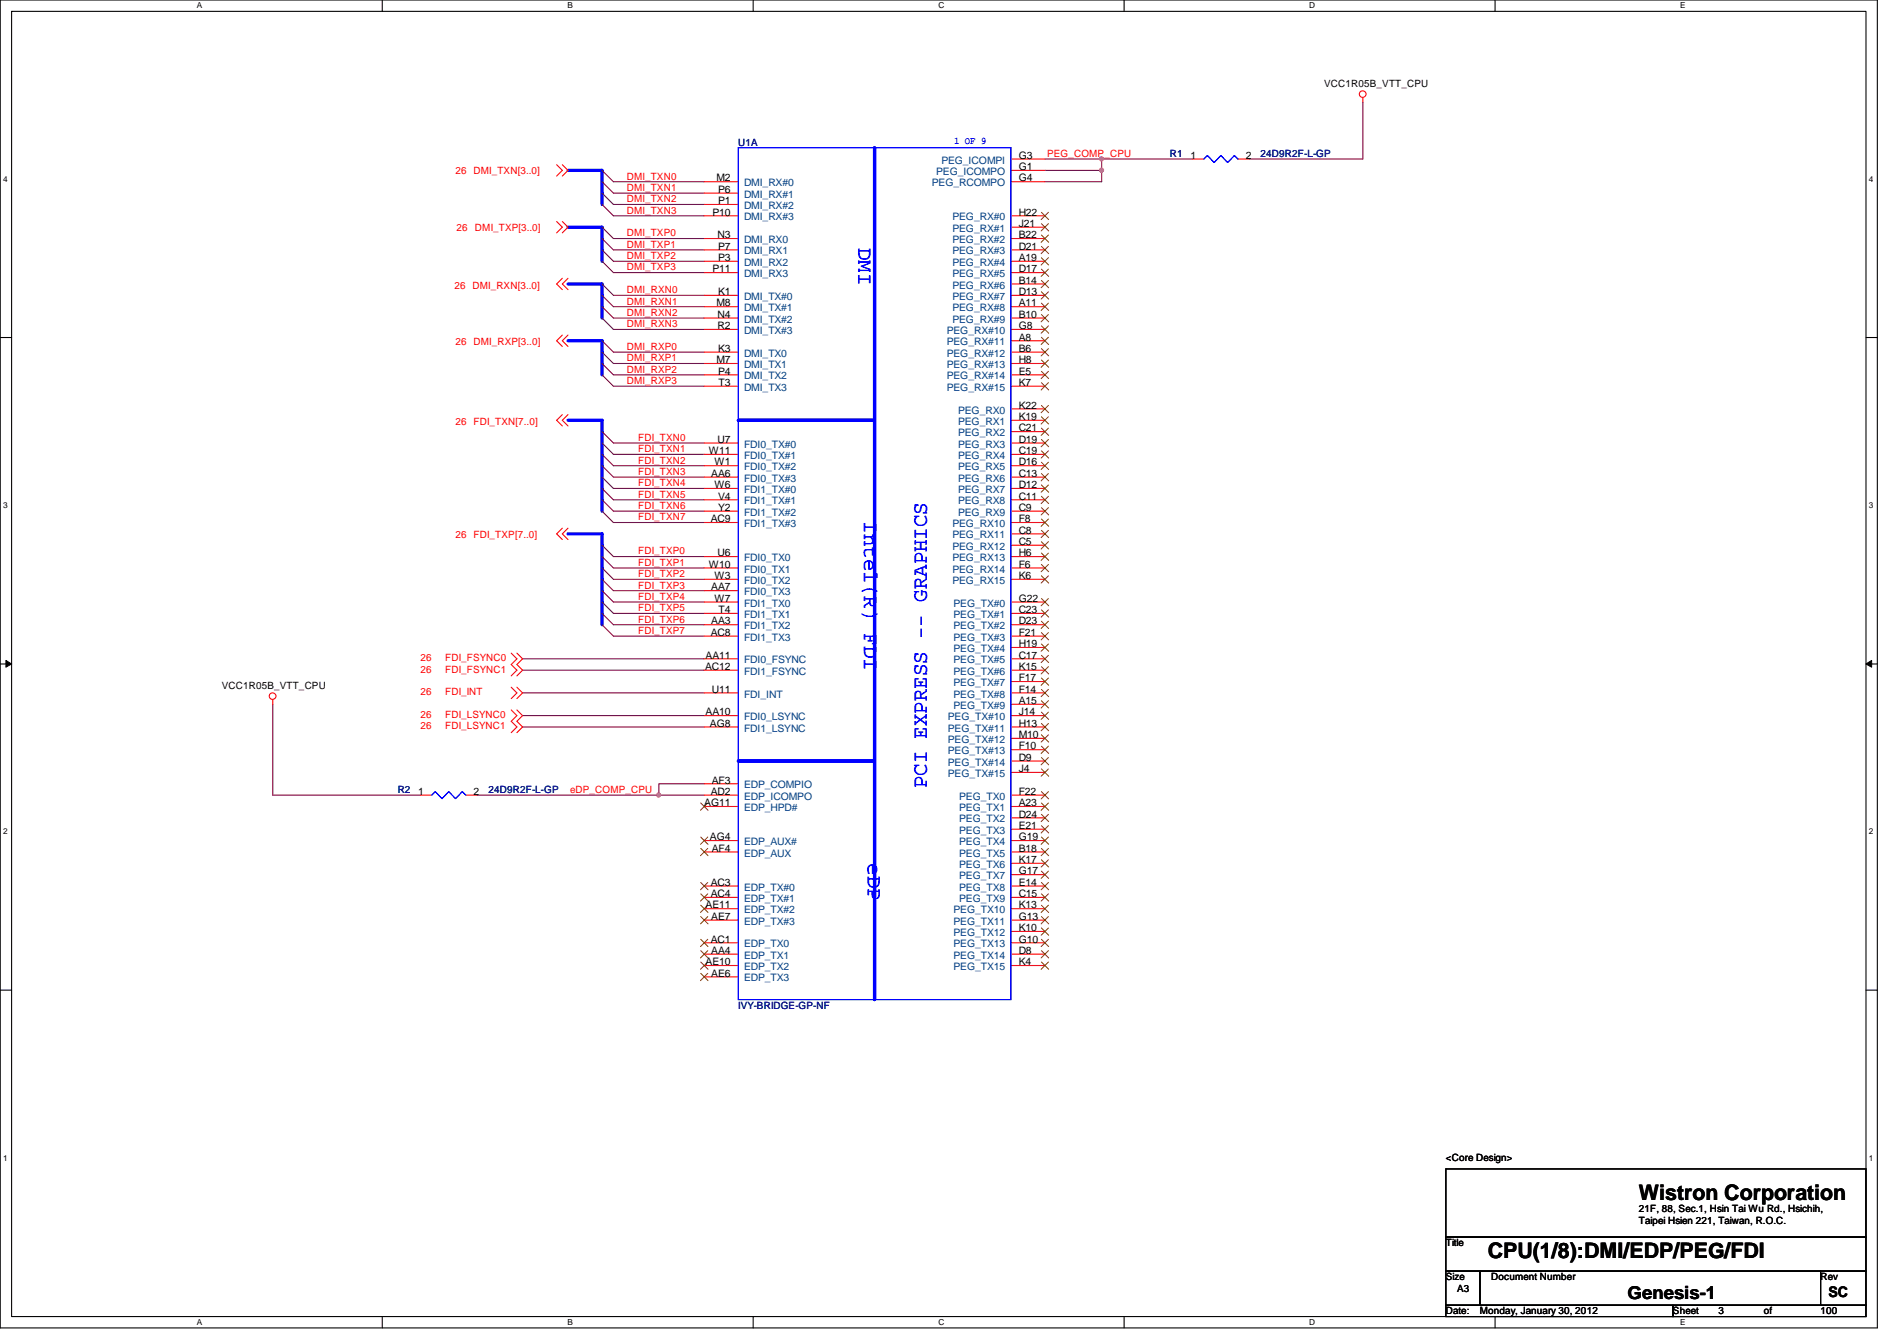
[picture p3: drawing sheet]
<svg xmlns="http://www.w3.org/2000/svg" width="297mm" height="210mm" viewBox="0 0 297 210" stroke-linecap="round" stroke-linejoin="round" font-family="sans-serif">
<path d="M0 0h294v207.9h-294zM1.8 1.8h290.4v204.3h-290.4z" fill="none" stroke="#000" stroke-width=".17"/>
<g fill="#fff">
<path d="M30.8 .2h.8v1.4h-.8z"/>
<path d="M30.8 206.2h.8v1.4h-.8z"/>
</g>
<path d="M59.9 0v1.8M59.9 206.1v1.8" fill="none" stroke="#000" stroke-width=".17"/>
<g fill="#fff">
<path d="M88.9 .2h.8v1.4h-.8z"/>
<path d="M88.9 206.2h.8v1.4h-.8z"/>
</g>
<path d="M117.9 0v1.8M117.9 206.1v1.8" fill="none" stroke="#000" stroke-width=".17"/>
<g fill="#fff">
<path d="M146.9 .2h.9v1.4h-.9z"/>
<path d="M146.9 206.2h.9v1.4h-.9z"/>
</g>
<path d="M176 0v1.8M176 206.1v1.8" fill="none" stroke="#000" stroke-width=".17"/>
<g fill="#fff">
<path d="M205 .2h.9v1.4h-.9z"/>
<path d="M205 206.2h.9v1.4h-.9z"/>
</g>
<path d="M234.1 0v1.8M234.1 206.1v1.8" fill="none" stroke="#000" stroke-width=".17"/>
<g fill="#fff">
<path d="M263.1 .2h.8v1.4h-.8z"/>
<path d="M263.1 206.2h.8v1.4h-.8z"/>
<path d="M.5 27.3h.7v1.4h-.7z"/>
<path d="M292.6 27.3h.7v1.4h-.7z"/>
<path d="M.5 78.4h.7v1.4h-.7z"/>
<path d="M292.6 78.4h.7v1.4h-.7z"/>
</g>
<path d="M0 52.8h1.8M292.2 52.8h1.8" fill="none" stroke="#000" stroke-width=".17"/>
<g fill="#fff">
<path d="M.5 129.5h.7v1.4h-.7z"/>
<path d="M292.6 129.5h.7v1.4h-.7z"/>
</g>
<path d="M0 103.9h1.8M292.2 103.9h1.8" fill="none" stroke="#000" stroke-width=".17"/>
<path d="M.9 103.4l.9 .5-.9 .5zM292.2 103.9l.9-.5v1z" fill="#000"/>
<path d="M.9 103.4l.9 .5-.9 .5zM292.2 103.9l.9-.5v1z" fill="none" stroke="#000" stroke-width=".16"/>
<g fill="#fff">
<path d="M.5 180.5h.7v1.4h-.7z"/>
<path d="M292.6 180.5h.7v1.4h-.7z"/>
</g>
<path d="M0 155h1.8M292.2 155h1.8" fill="none" stroke="#000" stroke-width=".17"/>
<g fill="none" stroke="#800040" stroke-width=".17">
<path d="M96.1 28.4h14.2M96.1 30.2h14.2M96.1 32h14.2M96.1 33.8h14.2M96.1 37.3h14.2M96.1 39.1h14.2M163.6 24.9h8.9v1.8M163.6 26.7h8.9M172.5 26.7v1.7h-8.9M96.1 40.9h14.2M96.1 42.7h14.2M96.1 46.2h14.2"/>
<path d="M96.1 48h14.2M96.1 49.8h14.2M96.1 51.6h14.2M96.1 55.1h14.2M96.1 56.9h14.2M96.1 58.7h14.2M96.1 60.5h14.2"/>
</g>
<path d="M88.9 26.7h5.4M94.3 30.2v1.8M88.9 44.4h5.4M88.9 53.3h5.4M94.3 48v1.8M94.3 56.9v1.8" fill="none" stroke="#00f" stroke-width=".51"/>
<circle cx="172.5" cy="26.6" r=".32" fill="#f0f"/>
<circle cx="172.5" cy="26.6" r=".32" fill="none" stroke="#f0f" stroke-width=".17"/>
<path d="M172.5 24.9h14.2" fill="none" stroke="#800040" stroke-width=".17"/>
<circle cx="172.5" cy="24.9" r=".32" fill="#f0f"/>
<circle cx="172.5" cy="24.9" r=".32" fill="none" stroke="#f0f" stroke-width=".17"/>
<g fill="none" stroke="#800040" stroke-width=".17">
<path d="M213.4 16v8.9h-17.8M96.1 69.3h14.2M96.1 71.1h14.2M96.1 72.9h14.2M96.1 74.7h14.2M96.1 76.5h14.2M96.1 78.2h14.2M96.1 81.8h14.2M96.1 80h14.2M96.1 94.2h14.2M96.1 96h14.2M96.1 99.6h14.2"/>
<path d="M96.1 97.8h14.2M96.1 87.1h14.2M96.1 88.9h14.2M96.1 90.7h14.2M96.1 92.5h14.2M42.7 110.2v14.3h23.1M81.8 103.1h28.5M81.8 104.9h28.5M81.8 108.5h28.5M81.8 112h28.5M81.8 113.8h28.5M103.2 124.5h7.1"/>
</g>
<path d="M88.9 35.6h5.4v5.3M94.3 26.7v3.5M94.3 44.4v3.6M94.3 53.3v3.6M88.9 65.8h5.4v14.2M88.9 83.6h5.4v14.2" fill="none" stroke="#00f" stroke-width=".51"/>
<circle cx="103.1" cy="124.4" r=".32" fill="#f0f"/>
<circle cx="103.1" cy="124.4" r=".32" fill="none" stroke="#f0f" stroke-width=".17"/>
<g fill="none" stroke="#800040" stroke-width=".17">
<path d="M94.3 26.7l1.8 1.7M94.3 28.4l1.8 1.8M94.3 30.2l1.8 1.8M94.3 32l1.8 1.8M94.3 35.6l1.8 1.7M94.3 37.3l1.8 1.8M94.3 39.1l1.8 1.8M94.3 40.9l1.8 1.8M94.3 44.4l1.8 1.8M94.3 46.2l1.8 1.8M94.3 48l1.8 1.8M94.3 49.8l1.8 1.8"/>
<path d="M94.3 53.3l1.8 1.8M94.3 55.1l1.8 1.8M94.3 56.9l1.8 1.8M94.3 58.7l1.8 1.8M94.3 67.6l1.8 1.7M94.3 69.3l1.8 1.8M94.3 71.1l1.8 1.8M94.3 72.9l1.8 1.8M94.3 74.7l1.8 1.8M94.3 76.5l1.8 1.7M94.3 78.2l1.8 1.8M94.3 80l1.8 1.8"/>
<path d="M94.3 85.3l1.8 1.8M94.3 87.1l1.8 1.8M94.3 88.9l1.8 1.8M94.3 90.7l1.8 1.8M94.3 92.5l1.8 1.7M94.3 94.2l1.8 1.8M94.3 96l1.8 1.8M94.3 97.8l1.8 1.8M110.3 122.7h-7.1v1.8h-28.5"/>
</g>
<g fill="none" stroke="#f00" stroke-width=".17">
<path d="M213.4 15.3v.7M87.2 25.8l.8 .9-.8 .9M87.2 34.7l.8 .9-.8 .8M88 25.8l.9 .9-.9 .9M88 34.7l.9 .9-.9 .8M110.3 28.4h5.3M110.3 30.2h5.3M110.3 32h5.3M110.3 33.8h5.3M110.3 37.3h5.3M110.3 39.1h5.3M158.3 24.9h5.3"/>
<path d="M158.3 28.4h5.3M158.3 33.8h5.3M158.3 37.3h5.3M158.3 39.1h5.3M158.3 26.7h5.3M158.3 35.6h5.3M186.7 24.9h1.8M193.8 24.9h1.8M88 52.5l-.8 .8 .8 .9M88 43.6l-.8 .8 .8 .9M88.9 52.5l-.9 .8 .9 .9M88.9 43.6l-.9 .8 .9 .9"/>
<path d="M110.3 40.9h5.3M110.3 42.7h5.3M110.3 46.2h5.3M110.3 48h5.3M110.3 49.8h5.3M110.3 51.6h5.3M110.3 55.1h5.3M110.3 56.9h5.3M110.3 58.7h5.3M158.3 40.9h5.3M158.3 42.7h5.3M158.3 46.2h5.3"/>
<path d="M158.3 48h5.3M158.3 49.8h5.3M158.3 51.6h5.3M158.3 55.1h5.3M158.3 56.9h5.3M158.3 58.7h5.3M158.3 44.4h5.3M158.3 53.3h5.3M88 64.9l-.8 .9 .8 .9M88.9 64.9l-.9 .9 .9 .9M110.3 60.5h5.3M110.3 69.3h5.3"/>
<path d="M110.3 71.1h5.3M110.3 72.9h5.3M110.3 74.7h5.3M110.3 76.5h5.3M110.3 78.2h5.3M158.3 60.5h5.3M158.3 69.3h5.3M158.3 71.1h5.3M158.3 72.9h5.3M158.3 74.7h5.3M158.3 76.5h5.3M158.3 78.2h5.3"/>
<path d="M158.3 64h5.3M158.3 65.8h5.3M158.3 67.6h5.3M88 82.7l-.8 .9 .8 .9M88.9 82.7l-.9 .9 .9 .9M110.3 80h5.3M110.3 81.8h5.3M110.3 87.1h5.3M110.3 88.9h5.3M110.3 90.7h5.3M110.3 92.5h5.3M110.3 94.2h5.3"/>
<path d="M110.3 96h5.3M110.3 97.8h5.3M110.3 99.6h5.3M158.3 80h5.3M158.3 81.8h5.3M158.3 87.1h5.3M158.3 88.9h5.3M158.3 90.7h5.3M158.3 94.2h5.3M158.3 96h5.3M158.3 97.8h5.3M158.3 99.6h5.3"/>
<path d="M158.3 83.6h5.3M158.3 85.3h5.3M42.7 109.5v.7M80 102.2l.9 .9-.9 .9 .9 .9-.9 .9M80 107.6l.9 .9-.9 .8M80 111.1l.9 .9-.9 .9 .9 .9-.9 .9M80.9 102.2l.9 .9-.9 .9 .9 .9-.9 .9M80.9 107.6l.9 .9-.9 .8M80.9 111.1l.9 .9-.9 .9 .9 .9-.9 .9M110.3 103.1h5.3M110.3 104.9h5.3M110.3 108.5h5.3"/>
<path d="M110.3 112h5.3M110.3 113.8h5.3M158.3 103.1h5.3M158.3 104.9h5.3M158.3 108.5h5.3M158.3 112h5.3M158.3 113.8h5.3M158.3 101.3h5.3M158.3 106.7h5.3M158.3 110.2h5.3M158.3 115.6h5.3M158.3 117.3h5.3"/>
<path d="M158.3 119.1h5.3M65.8 124.5h1.8M72.9 124.5h1.8M110.3 124.5h5.3M110.3 126.2h5.3M110.3 131.6h5.3M110.3 133.3h5.3M110.3 138.7h5.3M110.3 122.7h5.3M158.3 124.5h5.3M158.3 120.9h5.3M158.3 126.2h5.3"/>
<path d="M158.3 128h5.3M158.3 129.8h5.3M158.3 131.6h5.3M158.3 133.3h5.3M158.3 135.1h5.3M158.3 136.9h5.3M158.3 138.7h5.3M110.3 140.5h5.3M110.3 142.2h5.3M110.3 144h5.3M110.3 147.6h5.3M110.3 149.4h5.3"/>
<path d="M110.3 151.1h5.3M110.3 152.9h5.3M158.3 140.5h5.3M158.3 142.2h5.3M158.3 144h5.3M158.3 145.8h5.3M158.3 147.6h5.3M158.3 149.4h5.3M158.3 151.1h5.3"/>
<circle cx="213.4" cy="14.7" r=".52"/>
<circle cx="42.7" cy="109" r=".52"/>
</g>
<path d="M226.4 183h65.8v10.6h-65.8zM226.4 193.6h65.8v5.4h-65.8zM226.4 199h5.3v5.3h-5.3zM231.7 199h53.4v5.3h-53.4zM285.1 199h7.1v5.3h-7.1zM226.4 204.3h35.6v1.8h-35.6zM262 204.3h30.2v1.8h-30.2z" fill="none" stroke="#000" stroke-width=".17"/>
<path d="M115.6 23.1h42.7v133.4h-42.7zM188.5 24.9l.6-.6 1 1.1 1.1-1.1 1 1.1 1.1-1.1 .5 .6M67.6 124.5l.6-.6 1 1.1 1.1-1.1 1 1.1 1.1-1.1 .5 .6" fill="none" stroke="#00f" stroke-width=".17"/>
<g fill="none" stroke="#804000" stroke-width=".16">
<path d="M163.1 33.2l1.1 1.2M163.1 35l1.1 1.2M163.1 36.8l1.1 1.1M163.1 38.6l1.1 1.1M164.2 33.2l-1.2 1.2M164.2 35l-1.2 1.2M164.2 36.8l-1.2 1.1M164.2 38.6l-1.2 1.1M163.1 40.3l1.1 1.2M163.1 42.1l1.1 1.2M163.1 43.9l1.1 1.1M163.1 45.7l1.1 1.1"/>
<path d="M163.1 47.5l1.1 1.1M163.1 49.2l1.1 1.2M163.1 51l1.1 1.2M163.1 52.8l1.1 1.1M163.1 54.6l1.1 1.1M163.1 56.3l1.1 1.2M163.1 58.1l1.1 1.2M163.1 59.9l1.1 1.1M164.2 40.3l-1.2 1.2M164.2 42.1l-1.2 1.2M164.2 43.9l-1.2 1.1M164.2 45.7l-1.2 1.1"/>
<path d="M164.2 47.5l-1.2 1.1M164.2 49.2l-1.2 1.2M164.2 51l-1.2 1.2M164.2 52.8l-1.2 1.1M164.2 54.6l-1.2 1.1M164.2 56.3l-1.2 1.2M164.2 58.1l-1.2 1.2M164.2 59.9l-1.2 1.1M163.1 63.5l1.1 1.1M163.1 65.2l1.1 1.2M163.1 67l1.1 1.2M163.1 68.8l1.1 1.1"/>
<path d="M163.1 70.6l1.1 1.1M163.1 72.3l1.1 1.2M163.1 74.1l1.1 1.2M163.1 75.9l1.1 1.1M163.1 77.7l1.1 1.1M163.1 79.5l1.1 1.1M164.2 63.5l-1.2 1.1M164.2 65.2l-1.2 1.2M164.2 67l-1.2 1.2M164.2 68.8l-1.2 1.1M164.2 70.6l-1.2 1.1M164.2 72.3l-1.2 1.2"/>
<path d="M164.2 74.1l-1.2 1.2M164.2 75.9l-1.2 1.1M164.2 77.7l-1.2 1.1M164.2 79.5l-1.2 1.1M163.1 81.2l1.1 1.2M163.1 83l1.1 1.2M163.1 84.8l1.1 1.1M163.1 86.6l1.1 1.1M163.1 88.3l1.1 1.2M163.1 90.1l1.1 1.2M163.1 93.7l1.1 1.1M163.1 95.5l1.1 1.1"/>
<path d="M163.1 97.2l1.1 1.2M163.1 99l1.1 1.2M164.2 81.2l-1.2 1.2M164.2 83l-1.2 1.2M164.2 84.8l-1.2 1.1M164.2 86.6l-1.2 1.1M164.2 88.3l-1.2 1.2M164.2 90.1l-1.2 1.2M164.2 93.7l-1.2 1.1M164.2 95.5l-1.2 1.1M164.2 97.2l-1.2 1.2M164.2 99l-1.2 1.2"/>
<path d="M163.1 100.8l1.1 1.1M163.1 102.6l1.1 1.1M163.1 104.4l1.1 1.1M163.1 106.1l1.1 1.2M163.1 107.9l1.1 1.2M163.1 109.7l1.1 1.1M163.1 111.5l1.1 1.1M163.1 113.2l1.1 1.2M163.1 115l1.1 1.2M163.1 116.8l1.1 1.1M163.1 118.6l1.1 1.1M164.2 100.8l-1.2 1.1"/>
<path d="M164.2 102.6l-1.2 1.1M164.2 104.4l-1.2 1.1M164.2 106.1l-1.2 1.2M164.2 107.9l-1.2 1.2M164.2 109.7l-1.2 1.1M164.2 111.5l-1.2 1.1M164.2 113.2l-1.2 1.2M164.2 115l-1.2 1.2M164.2 116.8l-1.2 1.1M164.2 118.6l-1.2 1.1M109.7 132.8l1.2 1.1M109.7 131l1.2 1.2"/>
<path d="M109.7 125.7l1.2 1.1M109.7 138.1l1.2 1.2M109.7 139.9l1.2 1.2M110.8 132.8l-1.1 1.1M110.8 138.1l-1.1 1.2M110.8 139.9l-1.1 1.2M110.8 131l-1.1 1.2M110.8 125.7l-1.1 1.1M163.1 120.4l1.1 1.1M163.1 123.9l1.1 1.2M163.1 125.7l1.1 1.1M163.1 127.5l1.1 1.1"/>
<path d="M163.1 129.2l1.1 1.2M163.1 131l1.1 1.2M163.1 132.8l1.1 1.1M163.1 134.6l1.1 1.1M163.1 136.4l1.1 1.1M163.1 138.1l1.1 1.2M163.1 139.9l1.1 1.2M164.2 120.4l-1.2 1.1M164.2 123.9l-1.2 1.2M164.2 125.7l-1.2 1.1M164.2 127.5l-1.2 1.1M164.2 129.2l-1.2 1.2"/>
<path d="M164.2 131l-1.2 1.2M164.2 132.8l-1.2 1.1M164.2 134.6l-1.2 1.1M164.2 136.4l-1.2 1.1M164.2 138.1l-1.2 1.2M164.2 139.9l-1.2 1.2M109.7 147l1.2 1.2M109.7 148.8l1.2 1.1M109.7 150.6l1.2 1.1M109.7 152.4l1.2 1.1M109.7 141.7l1.2 1.1M109.7 143.5l1.2 1.1"/>
<path d="M110.8 148.8l-1.1 1.1M110.8 150.6l-1.1 1.1M110.8 152.4l-1.1 1.1M110.8 147l-1.1 1.2M110.8 141.7l-1.1 1.1M110.8 143.5l-1.1 1.1M163.1 141.7l1.1 1.1M163.1 143.5l1.1 1.1M163.1 145.2l1.1 1.2M163.1 147l1.1 1.2M163.1 148.8l1.1 1.1M163.1 150.6l1.1 1.1"/>
<path d="M164.2 141.7l-1.2 1.1M164.2 143.5l-1.2 1.1M164.2 145.2l-1.2 1.2M164.2 147l-1.2 1.2M164.2 148.8l-1.2 1.1M164.2 150.6l-1.2 1.1"/>
</g>
<path d="M136.9 23.1v133.4M115.6 65.8h21.3M115.6 119.1h21.3" fill="none" stroke="#00f" stroke-width=".51"/>
<circle cx="172.5" cy="26.6" r=".32" fill="#f0f"/>
<circle cx="172.5" cy="26.6" r=".32" fill="none" stroke="#f0f" stroke-width=".17"/>
<circle cx="172.5" cy="24.9" r=".32" fill="#f0f"/>
<circle cx="172.5" cy="24.9" r=".32" fill="none" stroke="#f0f" stroke-width=".17"/>
<circle cx="103.1" cy="124.4" r=".32" fill="#f0f"/>
<circle cx="103.1" cy="124.4" r=".32" fill="none" stroke="#f0f" stroke-width=".17"/>
<g font-size="3.3" fill="#00f">
<text x="134.4" y="38.8" transform="rotate(90 134.4 38.8)">DMI</text>
<text x="135.3" y="81.6" transform="rotate(90 135.3 81.6)">Intel(R) FDI</text>
<text x="145.1" y="123.4" transform="rotate(-90 145.1 123.4)">PCI EXPRESS -- GRAPHICS</text>
<text x="135.9" y="135.1" transform="rotate(90 135.9 135.1)">eDP</text>
</g>
<g font-size="3.3">
<text x="256.6" y="187.9">Wistron Corporation</text>
<text x="233" y="196.9">CPU(1/8):DMI/EDP/PEG/FDI</text>
</g>
<text font-size="2.8" x="254.8" y="203.4">Genesis-1</text>
<text font-size="2.3" x="286.3" y="203">SC</text>
<g font-size="1.6">
<text x="207.3" y="13.5">VCC1R05B_VTT_CPU</text>
<text x="112.2" y="28.4">M2</text>
<text x="159.5" y="28.4">G4</text>
<text x="159.5" y="24.8">G3</text>
<text x="159.5" y="26.6">G1</text>
<text x="186.4" y="24.8">1</text>
<text x="195.1" y="24.8">2</text>
<text x="111.5" y="33.7">P10</text>
<text x="112.4" y="30.2">P6</text>
<text x="112.4" y="32">P1</text>
<text x="159.5" y="33.7">H22</text>
<text x="159.5" y="35.5">J21</text>
<text x="112.3" y="37.3">N3</text>
<text x="112.4" y="39.1">P7</text>
<text x="112.4" y="40.9">P3</text>
<text x="159.5" y="37.3">B22</text>
<text x="159.5" y="39.1">D21</text>
<text x="159.5" y="40.9">A19</text>
<text x="111.5" y="42.6">P11</text>
<text x="112.2" y="48">M8</text>
<text x="112.4" y="46.2">K1</text>
<text x="159.5" y="42.6">D17</text>
<text x="159.5" y="44.4">B14</text>
<text x="159.5" y="46.2">D13</text>
<text x="159.5" y="48">A11</text>
<text x="112.3" y="49.7">N4</text>
<text x="112.3" y="51.5">R2</text>
<text x="159.5" y="49.7">B10</text>
<text x="159.5" y="51.5">G8</text>
<text x="159.5" y="53.3">A8</text>
<text x="112.2" y="56.9">M7</text>
<text x="112.4" y="55.1">K3</text>
<text x="112.4" y="58.6">P4</text>
<text x="159.5" y="55.1">B6</text>
<text x="159.5" y="56.9">H8</text>
<text x="159.5" y="58.6">E5</text>
<text x="112.5" y="60.4">T3</text>
<text x="159.5" y="64">K22</text>
<text x="159.5" y="65.7">K19</text>
<text x="159.5" y="60.4">K7</text>
<text x="111" y="71.1">W11</text>
<text x="112.3" y="69.3">U7</text>
<text x="159.5" y="67.5">C21</text>
<text x="159.5" y="69.3">D19</text>
<text x="159.5" y="71.1">C19</text>
<text x="111.4" y="74.6">AA6</text>
<text x="111.9" y="72.9">W1</text>
<text x="111.9" y="76.4">W6</text>
<text x="159.5" y="72.9">D16</text>
<text x="159.5" y="74.6">C13</text>
<text x="159.5" y="76.4">D12</text>
<text x="111.3" y="81.7">AC9</text>
<text x="112.4" y="78.2">V4</text>
<text x="112.4" y="80">Y2</text>
<text x="159.5" y="81.7">F8</text>
<text x="159.5" y="83.5">C8</text>
<text x="159.5" y="78.2">C11</text>
<text x="159.5" y="80">C9</text>
<text x="111" y="88.9">W10</text>
<text x="112.3" y="87.1">U6</text>
<text x="159.5" y="85.3">C5</text>
<text x="159.5" y="87.1">H6</text>
<text x="159.5" y="88.9">F6</text>
<text x="111.4" y="92.4">AA7</text>
<text x="111.9" y="90.6">W3</text>
<text x="111.9" y="94.2">W7</text>
<text x="112.5" y="96">T4</text>
<text x="159.5" y="90.6">K6</text>
<text x="159.5" y="94.2">G22</text>
<text x="159.5" y="96">C23</text>
<text x="111.3" y="99.5">AC8</text>
<text x="111.4" y="97.7">AA3</text>
<text x="159.5" y="97.7">D23</text>
<text x="159.5" y="99.5">F21</text>
<text x="159.5" y="101.3">H19</text>
<text x="34.7" y="107.8">VCC1R05B_VTT_CPU</text>
<text x="110.4" y="104.9">AC12</text>
<text x="110.5" y="103.1">AA11</text>
<text x="159.5" y="103.1">C17</text>
<text x="159.5" y="104.9">K15</text>
<text x="159.5" y="106.6">F17</text>
<text x="110.5" y="112">AA10</text>
<text x="111.2" y="113.7">AG8</text>
<text x="111.5" y="108.4">U11</text>
<text x="159.5" y="112">J14</text>
<text x="159.5" y="113.7">H13</text>
<text x="159.5" y="108.4">F14</text>
<text x="159.5" y="110.2">A15</text>
<text x="159.5" y="115.5">M10</text>
<text x="159.5" y="117.3">F10</text>
<text x="159.5" y="119.1">D9</text>
<text x="65.5" y="124.4">1</text>
<text x="74.2" y="124.4">2</text>
<text x="111.3" y="124.4">AD2</text>
<text x="111.5" y="122.6">AF3</text>
<text x="159.5" y="124.4">F22</text>
<text x="159.5" y="120.9">J4</text>
<text x="110.3" y="126.2">AG11</text>
<text x="111.2" y="131.5">AG4</text>
<text x="159.5" y="126.2">A23</text>
<text x="159.5" y="128">D24</text>
<text x="159.5" y="129.8">E21</text>
<text x="159.5" y="131.5">G19</text>
<text x="111.5" y="133.3">AF4</text>
<text x="159.5" y="133.3">B18</text>
<text x="159.5" y="135.1">K17</text>
<text x="159.5" y="136.9">G17</text>
<text x="110.5" y="142.2">AE11</text>
<text x="111.3" y="138.6">AC3</text>
<text x="111.3" y="140.4">AC4</text>
<text x="111.4" y="144">AE7</text>
<text x="159.5" y="138.6">E14</text>
<text x="159.5" y="140.4">C15</text>
<text x="159.5" y="142.2">K13</text>
<text x="159.5" y="144">G13</text>
<text x="111.3" y="147.5">AC1</text>
<text x="111.4" y="149.3">AA4</text>
<text x="159.5" y="145.8">K10</text>
<text x="159.5" y="147.5">G10</text>
<text x="159.5" y="149.3">D8</text>
<text x="110.5" y="151.1">AE10</text>
<text x="111.4" y="152.9">AE6</text>
<text x="159.5" y="151.1">K4</text>
<text x="226.4" y="181.7">&lt;Core Design&gt;</text>
<text x="256.6" y="189.7">21F, 88, Sec.1, Hsin Tai Wu Rd., Hsichih,</text>
<text x="256.6" y="191.6">Taipei Hsien 221, Taiwan, R.O.C.</text>
<text x="226.4" y="195.1">Title</text>
<text x="226.4" y="200.4">Size</text>
<text x="228.2" y="202.2">A3</text>
<text x="233.5" y="200.4">Document Number</text>
<text x="285.1" y="200.4">Rev</text>
<text x="226.4" y="205.7">Date:</text>
<text x="231.7" y="205.7">Monday, January 30, 2012</text>
<text x="262" y="205.7">Sheet</text>
<text x="269.1" y="205.7">3</text>
<text x="276.2" y="205.7">of</text>
<text x="285.1" y="205.7">100</text>
</g>
<g font-size="1.6" fill="#000080">
<text x="115.6" y="22.8">U1A</text>
<text x="183.2" y="24.6">R1</text>
<text x="197.4" y="24.6">24D9R2F-L-GP</text>
<text x="62.3" y="124.1">R2</text>
<text x="76.5" y="124.1">24D9R2F-L-GP</text>
<text x="115.6" y="157.9">IVY-BRIDGE-GP-NF</text>
</g>
<text font-size="1.6" fill="#00f" x="149.4" y="22.6">1 OF 9</text>
<g font-size="1.6" fill="#f00">
<text x="71.3" y="27.2">26 DMI_TXN[3..0]</text>
<text x="98.2" y="28.1">DMI_TXN0</text>
<text x="98.2" y="29.9">DMI_TXN1</text>
<text x="164" y="24.6">PEG_COMP_CPU</text>
<text x="98.2" y="31.7">DMI_TXN2</text>
<text x="98.2" y="33.4">DMI_TXN3</text>
<text x="71.5" y="36.1">26</text>
<text x="74.4" y="36.1">DMI_TXP[3..0]</text>
<text x="98.2" y="37">DMI_TXP0</text>
<text x="98.2" y="38.8">DMI_TXP1</text>
<text x="98.2" y="40.6">DMI_TXP2</text>
<text x="71.2" y="45.2">26 DMI_RXN[3..0]</text>
<text x="98.2" y="42.3">DMI_TXP3</text>
<text x="98.2" y="45.9">DMI_RXN0</text>
<text x="98.2" y="47.7">DMI_RXN1</text>
<text x="98.2" y="49.4">DMI_RXN2</text>
<text x="98.2" y="51.2">DMI_RXN3</text>
<text x="71.3" y="54.1">26 DMI_RXP[3..0]</text>
<text x="98.2" y="54.8">DMI_RXP0</text>
<text x="98.2" y="56.6">DMI_RXP1</text>
<text x="98.2" y="58.3">DMI_RXP2</text>
<text x="98.2" y="60.1">DMI_RXP3</text>
<text x="71.3" y="66.5">26 FDI_TXN[7..0]</text>
<text x="99.9" y="69">FDI_TXN0</text>
<text x="99.9" y="70.8">FDI_TXN1</text>
<text x="99.9" y="72.6">FDI_TXN2</text>
<text x="99.9" y="74.3">FDI_TXN3</text>
<text x="99.9" y="76.1">FDI_TXN4</text>
<text x="99.9" y="77.9">FDI_TXN5</text>
<text x="99.9" y="81.4">FDI_TXN7</text>
<text x="99.9" y="79.7">FDI_TXN6</text>
<text x="71.3" y="84.3">26 FDI_TXP[7..0]</text>
<text x="99.9" y="86.8">FDI_TXP0</text>
<text x="99.9" y="88.6">FDI_TXP1</text>
<text x="99.9" y="93.9">FDI_TXP4</text>
<text x="99.9" y="95.7">FDI_TXP5</text>
<text x="99.9" y="90.3">FDI_TXP2</text>
<text x="99.9" y="92.1">FDI_TXP3</text>
<text x="99.9" y="99.2">FDI_TXP7</text>
<text x="99.9" y="97.5">FDI_TXP6</text>
<text x="65.8" y="103.5">26</text>
<text x="65.8" y="105.3">26</text>
<text x="69.7" y="103.5">FDI_FSYNC0</text>
<text x="69.7" y="105.3">FDI_FSYNC1</text>
<text x="65.8" y="108.8">26</text>
<text x="65.8" y="112.4">26</text>
<text x="69.7" y="108.8">FDI_INT</text>
<text x="69.7" y="112.4">FDI_LSYNC0</text>
<text x="65.8" y="114.2">26</text>
<text x="69.7" y="114.2">FDI_LSYNC1</text>
<text x="89.3" y="124.1">eDP_COMP_CPU</text>
</g>
<g font-size="1.6" fill="#004080">
<text x="116.5" y="29.2">DMI_RX#0</text>
<text x="145.9" y="29.2">PEG_RCOMPO</text>
<text x="146.6" y="27.4">PEG_ICOMPO</text>
<text x="147.4" y="25.6">PEG_ICOMPI</text>
<text x="116.5" y="30.9">DMI_RX#1</text>
<text x="116.5" y="32.7">DMI_RX#2</text>
<text x="116.5" y="34.5">DMI_RX#3</text>
<text x="149.1" y="34.5">PEG_RX#0</text>
<text x="116.5" y="38.1">DMI_RX0</text>
<text x="116.5" y="39.8">DMI_RX1</text>
<text x="116.5" y="41.6">DMI_RX2</text>
<text x="149.1" y="36.3">PEG_RX#1</text>
<text x="149.1" y="38.1">PEG_RX#2</text>
<text x="149.1" y="39.8">PEG_RX#3</text>
<text x="149.1" y="41.6">PEG_RX#4</text>
<text x="116.5" y="43.4">DMI_RX3</text>
<text x="116.5" y="46.9">DMI_TX#0</text>
<text x="149.1" y="43.4">PEG_RX#5</text>
<text x="149.1" y="45.2">PEG_RX#6</text>
<text x="149.1" y="46.9">PEG_RX#7</text>
<text x="116.5" y="48.7">DMI_TX#1</text>
<text x="116.5" y="50.5">DMI_TX#2</text>
<text x="116.5" y="52.3">DMI_TX#3</text>
<text x="148.2" y="52.3">PEG_RX#10</text>
<text x="149.1" y="48.7">PEG_RX#8</text>
<text x="149.1" y="50.5">PEG_RX#9</text>
<text x="116.5" y="55.8">DMI_TX0</text>
<text x="116.5" y="57.6">DMI_TX1</text>
<text x="116.5" y="59.4">DMI_TX2</text>
<text x="148.2" y="54.1">PEG_RX#11</text>
<text x="148.2" y="55.8">PEG_RX#12</text>
<text x="148.2" y="57.6">PEG_RX#13</text>
<text x="148.2" y="59.4">PEG_RX#14</text>
<text x="116.5" y="61.2">DMI_TX3</text>
<text x="148.2" y="61.2">PEG_RX#15</text>
<text x="150" y="64.7">PEG_RX0</text>
<text x="116.5" y="70.1">FDI0_TX#0</text>
<text x="116.5" y="71.8">FDI0_TX#1</text>
<text x="150" y="66.5">PEG_RX1</text>
<text x="150" y="68.3">PEG_RX2</text>
<text x="150" y="70.1">PEG_RX3</text>
<text x="150" y="71.8">PEG_RX4</text>
<text x="116.5" y="73.6">FDI0_TX#2</text>
<text x="116.5" y="75.4">FDI0_TX#3</text>
<text x="116.5" y="77.2">FDI1_TX#0</text>
<text x="150" y="73.6">PEG_RX5</text>
<text x="150" y="75.4">PEG_RX6</text>
<text x="150" y="77.2">PEG_RX7</text>
<text x="116.5" y="79">FDI1_TX#1</text>
<text x="116.5" y="80.7">FDI1_TX#2</text>
<text x="116.5" y="82.5">FDI1_TX#3</text>
<text x="149.1" y="82.5">PEG_RX10</text>
<text x="150" y="79">PEG_RX8</text>
<text x="150" y="80.7">PEG_RX9</text>
<text x="116.5" y="87.8">FDI0_TX0</text>
<text x="116.5" y="89.6">FDI0_TX1</text>
<text x="149.1" y="84.3">PEG_RX11</text>
<text x="149.1" y="86.1">PEG_RX12</text>
<text x="149.1" y="87.8">PEG_RX13</text>
<text x="149.1" y="89.6">PEG_RX14</text>
<text x="116.5" y="91.4">FDI0_TX2</text>
<text x="116.5" y="93.2">FDI0_TX3</text>
<text x="116.5" y="95">FDI1_TX0</text>
<text x="149.1" y="91.4">PEG_RX15</text>
<text x="149.3" y="95">PEG_TX#0</text>
<text x="116.5" y="96.7">FDI1_TX1</text>
<text x="116.5" y="98.5">FDI1_TX2</text>
<text x="116.5" y="100.3">FDI1_TX3</text>
<text x="149.3" y="96.7">PEG_TX#1</text>
<text x="149.3" y="98.5">PEG_TX#2</text>
<text x="149.3" y="100.3">PEG_TX#3</text>
<text x="116.5" y="103.8">FDI0_FSYNC</text>
<text x="116.5" y="105.6">FDI1_FSYNC</text>
<text x="149.3" y="102.1">PEG_TX#4</text>
<text x="149.3" y="103.8">PEG_TX#5</text>
<text x="149.3" y="105.6">PEG_TX#6</text>
<text x="149.3" y="107.4">PEG_TX#7</text>
<text x="116.5" y="109.2">FDI_INT</text>
<text x="116.5" y="112.7">FDI0_LSYNC</text>
<text x="148.4" y="112.7">PEG_TX#10</text>
<text x="149.3" y="109.2">PEG_TX#8</text>
<text x="149.3" y="111">PEG_TX#9</text>
<text x="116.5" y="114.5">FDI1_LSYNC</text>
<text x="148.4" y="114.5">PEG_TX#11</text>
<text x="148.4" y="116.3">PEG_TX#12</text>
<text x="148.4" y="118.1">PEG_TX#13</text>
<text x="148.4" y="119.8">PEG_TX#14</text>
<text x="116.5" y="123.4">EDP_COMPIO</text>
<text x="116.5" y="125.2">EDP_ICOMPO</text>
<text x="148.4" y="121.6">PEG_TX#15</text>
<text x="150.2" y="125.2">PEG_TX0</text>
<text x="116.5" y="127">EDP_HPD#</text>
<text x="150.2" y="127">PEG_TX1</text>
<text x="150.2" y="128.7">PEG_TX2</text>
<text x="150.2" y="130.5">PEG_TX3</text>
<text x="116.5" y="134.1">EDP_AUX</text>
<text x="116.5" y="132.3">EDP_AUX#</text>
<text x="150.2" y="132.3">PEG_TX4</text>
<text x="150.2" y="134.1">PEG_TX5</text>
<text x="150.2" y="135.8">PEG_TX6</text>
<text x="150.2" y="137.6">PEG_TX7</text>
<text x="116.5" y="139.4">EDP_TX#0</text>
<text x="116.5" y="141.2">EDP_TX#1</text>
<text x="116.5" y="143">EDP_TX#2</text>
<text x="149.3" y="143">PEG_TX10</text>
<text x="150.2" y="139.4">PEG_TX8</text>
<text x="150.2" y="141.2">PEG_TX9</text>
<text x="116.5" y="148.3">EDP_TX0</text>
<text x="116.5" y="144.7">EDP_TX#3</text>
<text x="149.3" y="144.7">PEG_TX11</text>
<text x="149.3" y="146.5">PEG_TX12</text>
<text x="149.3" y="148.3">PEG_TX13</text>
<text x="116.5" y="150.1">EDP_TX1</text>
<text x="116.5" y="151.8">EDP_TX2</text>
<text x="116.5" y="153.6">EDP_TX3</text>
<text x="149.3" y="150.1">PEG_TX14</text>
<text x="149.3" y="151.8">PEG_TX15</text>
</g>
<g font-size="1.3">
<text x="30.8" y="1.3">A</text>
<text x="88.9" y="1.3">B</text>
<text x="146.9" y="1.3">C</text>
<text x="205" y="1.3">D</text>
<text x="263.1" y="1.3">E</text>
<text x=".5" y="28.4">4</text>
<text x="292.6" y="28.4">4</text>
<text x=".5" y="79.5">3</text>
<text x="292.6" y="79.5">3</text>
<text x=".5" y="130.6">2</text>
<text x="292.6" y="130.6">2</text>
<text x=".5" y="181.7">1</text>
<text x="292.6" y="181.7">1</text>
<text x="30.8" y="207.4">A</text>
<text x="88.9" y="207.4">B</text>
<text x="146.9" y="207.4">C</text>
<text x="205" y="207.4">D</text>
<text x="263.1" y="207.4">E</text>
</g>
</svg>
